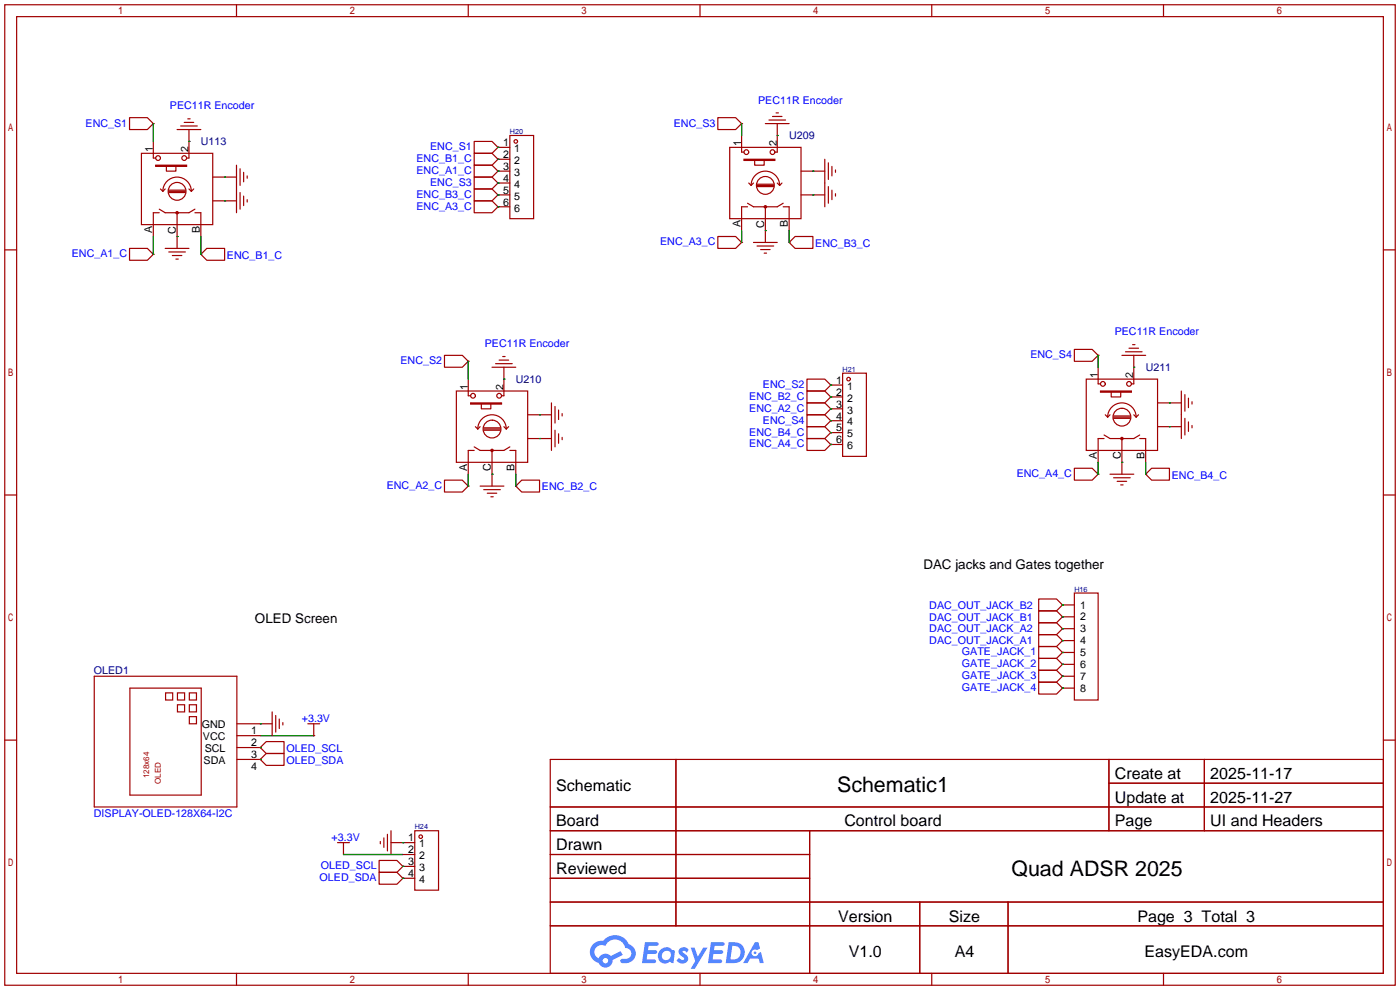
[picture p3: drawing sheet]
<svg xmlns="http://www.w3.org/2000/svg" width="299mm" height="212mm" viewBox="0 0 299 212" stroke-linecap="round" stroke-linejoin="round" font-family="sans-serif">
<g fill="none" stroke="#a10000" stroke-width=".25">
<path d="M1 1h297.2v209.6h-297.2zM3.6 3.6h292.1v204.4h-292.1zM50.5 1v2.6M100.1 1v2.6M149.6 1v2.6M199.1 1v2.6M248.7 1v2.6M1 53.4h2.6M295.7 53.4h2.5M1 105.8h2.6M295.7 105.8h2.5M1 158.2h2.6"/>
<path d="M295.7 158.2h2.5M117.6 162.3h178.1v45.7h-178.1zM117.6 172.5h178.1M117.6 177.5h178.1M144.5 162.3v35.6M173 177.5v30.5M237 162.3v15.2M237 167.4h58.7M257.4 162.3v15.2M117.6 182.6h55.4M117.6 192.8h178.1M117.6 187.7h55.4"/>
<path d="M117.6 197.9h178.1M196.6 192.8v15.2M215.4 192.8v15.2M50.5 208v2.6M100.1 208v2.6M149.6 208v2.6M199.1 208v2.6M248.7 208v2.6"/>
</g>
<g fill="#5487ff">
<path d="M145.3 202.7a1.3 1.3 0 0 1 1.9 .3l-.4 .6a.54 .54 0 0 0-.9-.2l.1 .2a1.34 1.34 0 0 1 .9 1.8 1.47 1.47 0 0 1-2.3-.1l.5-.6 .8 .5a.31 .31 0 0 0 .4-.3 .31 .31 0 0 0-.3-.4 1.12 1.12 0 0 1-.7-1.8z"/>
<path d="M147.6 202.5h.9l.6 2 1.2-2h.9l-2.7 4.6h-.9l1-1.7z"/>
<path d="M137.8 201.4h1.7a1.31 1.31 0 0 1 1.2 .2 .4 .4 0 0 1-.3 .5l-1.8 .1-.1 .9h1.6a.4 .4 0 0 1 .4 .4 .4 .4 0 0 1-.5 .4h-1.6l-.2 1.2h1.4a.46 .46 0 0 1 .5 0 .46 .46 0 0 1 .1 .5l-.4 .2h-2.6z"/>
<path d="M151.9 201.4h1.7a1.32 1.32 0 0 1 1.2 .2 .39 .39 0 0 1-.3 .5l-1.8 .1-.1 .9h1.6a.4 .4 0 0 1 .4 .4 .4 .4 0 0 1-.4 .4h-1.7l-.2 1.2h1.4a.46 .46 0 0 1 .5 0 .46 .46 0 0 1 .1 .5l-.4 .2h-2.6z"/>
<path d="M161.3 201.4h.8l.3 1.3-.6 .4a.75 .75 0 0 0-1.1 .3 .75 .75 0 0 0 .5 1 .75 .75 0 0 0 .9-.7l.5-.2 .6 2.3h-.8l-.3-.9h-1.8l-.5 .9h-1z"/>
<path d="M155.7 201.4l-.6 4.4h1.5a2.27 2.27 0 0 0 2.6-2.2 2.27 2.27 0 0 0-2.7-2.2zM156.5 202.1a1.5 1.5 0 0 1 1.8 1.6 1.5 1.5 0 0 1-1.9 1.4h-.3z"/>
<path d="M141.2 203a1.6 1.6 0 0 0-.3 2.3 1.6 1.6 0 0 0 2.3 .2l.7 .3 .3-2.4-.1-.3-.5-.1a1.58 1.58 0 0 0-2.4 0zM141.8 203.5a.98 .98 0 0 1 1.6 .4 .98 .98 0 0 1-1.1 1.3 .94 .94 0 0 1-.9-.7 .94 .94 0 0 1 .4-1z"/>
<path d="M126.8 201.8a2.37 2.37 0 0 0 1.1 4 1.54 1.54 0 0 0 1.8 1 1.54 1.54 0 0 0 1.2-1.6l2.2-1.1-.5-.8-2 1a1.57 1.57 0 0 0-2.7 .5 1.5 1.5 0 0 1-.7-2.1 1.5 1.5 0 0 1 2.2-.5 2.23 2.23 0 0 1 2.3-1.4 2.23 2.23 0 0 1 2 1.8 1.16 1.16 0 0 1 1.2 1.1 1.16 1.16 0 0 1-1.1 1.2h-.7a.47 .47 0 0 0-.5 .4 .47 .47 0 0 0 .4 .5 2.17 2.17 0 0 0 2.5-.9 2.17 2.17 0 0 0-.3-2.7l-.8-.4a3.2 3.2 0 0 0-5.5-.7l-1.1 .1zM128.8 205.3a.6 .6 0 0 1 1.2 0 .6 .6 0 0 1-1.2 0z"/>
<circle cx="161.4" cy="203.6" r=".28"/>
</g>
<g fill="none" stroke="#a10000" stroke-width=".25">
<path d="M27.7 25.1h3.8l1.3 1.3-1.3 1.3h-3.8zM30.2 32.8h15.3v15.2h-15.3zM32.8 26.4h.1M32.8 30.2v3.6h.5M33.3 35.3h6.6v.3h-6.6zM35.6 35.6v1h2v-1M37.8 39a1.91 1.91 0 0 0-1.7 2.7 1.91 1.91 0 0 0 3.2 .5 1.91 1.91 0 0 0-.9-3.1l-.5-.1M37.8 27.7h5.1M38.6 26.9h3.6M39.4 26.2h2M40.1 25.4h.5M40.4 27.7v6.1h-.5"/>
<path d="M45.5 37.8h5M50.5 35.3v10.2M51.3 36.1v3.5M52.1 36.8v2.1M52.8 37.6v.5M101.3 30.2h3.9l1.2 1.3-1.2 1.3h-3.9zM101.3 35.3h3.9l1.2 1.3-1.2 1.2h-3.9zM101.3 32.8h3.9l1.2 1.2-1.2 1.3h-3.9zM101.3 37.8h3.9l1.2 1.3-1.2 1.3h-3.9zM106.4 31.5h.1M106.4 36.6h.1M106.4 34h.1"/>
<path d="M106.4 39.1h.1M106.4 36.6h2.6M106.4 31.5h2.6M106.4 34h2.6M106.4 39.1h2.6M109 29h5v17.7h-5zM153.4 25.1h3.8l1.3 1.3-1.3 1.3h-3.8zM156 31.5h15.2v15.2h-15.2zM158.5 26.4h.1M158.5 29v3.5h.5M159 34h6.6v.3h-6.6zM160 39.1l.5 .5"/>
<path d="M160.5 39.6a3 3 0 0 1 3.1-3 3 3 0 0 1 3 3M161 39.1l-.5 .5M161.3 34.3v1h2v-1M161.8 39.9h3.6M161.8 39.6h3.6M161.8 39.4h3.6M163.6 37.7a1.91 1.91 0 0 0-1.8 2.7 1.91 1.91 0 0 0 3.2 .5 1.91 1.91 0 0 0-.9-3.1l-.4-.1M163.6 26.4h5.1M164.3 25.7h3.6M165.1 24.9h2M165.9 24.1h.5M166.1 26.4v6.1h-.5"/>
<path d="M166.1 39.1l.5 .5M167.1 39.1l-.5 .5M171.2 36.6h5.1M176.3 34v10.2M177 34.8v3.6M177 39.9v3.5M177.8 35.6v2M178.6 36.3v.5M27.7 53.1h3.8l1.3 1.3-1.3 1.2h-3.8zM32.8 54.4h.1M34 45.5h-1.2v5M34 44.7l1.3 .8h5.1l1.3-.8"/>
<path d="M34.3 40.4l.5 .5M34.8 40.9a3 3 0 0 1 3-3.1 3 3 0 0 1 3.1 3.1M35.3 40.4l-.5 .5M35.3 53.1h5.1M36.1 41.1h3.5M36.1 40.9h3.5M36.1 40.6h3.5M36.1 53.8h3.5M36.8 54.6h2.1M37.6 55.4h.5M37.8 45.5v7.6M40.4 40.4l.5 .5"/>
<path d="M41.4 40.4l-.5 .5M41.7 45.5h1.2v5M42.9 54.4h.1M44.2 53.1h3.8v2.5h-3.8l-1.3-1.2zM45.5 42.9h5M51.3 41.1v3.6M52.1 41.9v2M52.8 42.7v.5M101.3 42.9h3.9l1.2 1.3-1.2 1.3h-3.9zM101.3 40.4h3.9l1.2 1.3-1.2 1.2h-3.9zM106.4 44.2h.1M106.4 41.7h.1"/>
<path d="M106.4 44.2h2.6M106.4 41.7h2.6M153.4 50.5h3.8l1.3 1.3-1.3 1.3h-3.8zM158.5 51.8h.1M159.8 44.2h-1.3v5.1M159.8 43.4l1.2 .8h5.1l1.3-.8M161 51.8h5.1M161.8 52.6h3.6M162.6 53.3h2M163.3 54.1h.5M163.6 44.2v7.6M167.4 44.2h1.3v5.1"/>
<path d="M168.7 51.8l1.2-1.3h3.8v2.6h-3.8zM168.7 51.8h.1M171.2 41.7h5.1M177.8 40.6v2.1M178.6 41.4v.5M95 75.9h3.8l1.3 1.3-1.3 1.3h-3.8zM100.1 77.2h.1M105.2 78.5h5M105.9 77.7h3.6M106.7 77h2M107.4 76.2h.5M107.7 78.5v6.1h-.5"/>
<path d="M180.1 79.8h5.1v17.7h-5.1zM229.6 74.7h3.8l1.3 1.2-1.3 1.3h-3.8zM234.7 75.9h.1M234.7 78.5v3.5h.5M239.8 75.9h5.1M240.5 75.2h3.6M241.3 74.4h2M242.1 73.7h.5M242.3 75.9v6.1h-.5M97.5 83.6h15.3v15.2h-15.3zM100.1 81v3.6h.5M100.6 86.1h6.6v.3h-6.6z"/>
<path d="M101.3 96.3h-1.2v5M101.3 95.5l1.3 .8h5.1l1.3-.8M101.6 91.2l.5 .5M102.1 91.7a3 3 0 0 1 3.1-3.1 3 3 0 0 1 3 3.1M102.6 91.2l-.5 .5M102.9 86.4v1h2v-1M103.4 91.9h3.5M103.4 91.7h3.5M103.4 91.4h3.5M105.2 89.8a1.91 1.91 0 0 0-1.8 2.7 1.91 1.91 0 0 0 3.2 .5 1.91 1.91 0 0 0-.9-3.1l-.5-.1M105.2 96.3v7.6M107.7 91.2l.5 .5"/>
<path d="M108.7 91.2l-.5 .5M109 96.3h1.2v5M112.8 93.7h5.1M112.8 88.6h5.1M117.9 86.1v10.2M118.6 86.9v3.5M118.6 91.9v3.6M119.4 87.6v2.1M119.4 92.7v2M120.1 88.4v.5M120.1 93.5v.5M172.5 81h3.8l1.2 1.3-1.2 1.3h-3.8z"/>
<path d="M172.5 86.1h3.8l1.2 1.3-1.2 1.2h-3.8zM172.5 83.6h3.8l1.2 1.2-1.2 1.3h-3.8zM172.5 88.6h3.8l1.2 1.3-1.2 1.3h-3.8zM172.5 93.7h3.8l1.2 1.3-1.2 1.3h-3.8zM172.5 91.2h3.8l1.2 1.3-1.2 1.2h-3.8zM177.5 82.3h.1M177.5 87.4h.1M177.5 84.8h.1M177.5 89.9h.1M177.5 95h.1M177.5 92.5h.1M177.5 82.3h2.6"/>
<path d="M177.5 84.8h2.6M177.5 87.4h2.6M177.5 89.9h2.6M177.5 92.5h2.6M177.5 95h2.6M232.2 81h15.2v15.3h-15.2zM235.2 83.6h6.6v.2h-6.6zM236 93.7h-1.3v5.1M236 93l1.2 .7h5.1l1.3-.7M236.2 88.6l.5 .6M236.7 89.2a3 3 0 0 1 3.1-3.1 3 3 0 0 1 3 3.1M237.2 88.6l-.5 .6"/>
<path d="M237.5 83.8v1h2v-1M238 89.4h3.6M238 89.2h3.6M238 88.9h3.6M239.8 87.2a1.91 1.91 0 0 0-1.8 2.7 1.91 1.91 0 0 0 3.2 .5 1.91 1.91 0 0 0-.9-3.1h-.4M239.8 93.7v7.6M242.3 88.6l.5 .6M243.3 88.6l-.5 .6M243.6 93.7h1.3v5.1M247.4 91.2h5.1M247.4 86.1h5.1M252.5 83.6v10.1"/>
<path d="M253.2 84.3v3.6M253.2 89.4v3.6M254 85.1v2M254 90.2v2M254.8 85.9v.5M254.8 90.9v.5M95 102.6h3.8l1.3 1.3-1.3 1.3h-3.8zM100.1 103.9h.1M102.6 103.9h5.1M103.4 104.6h3.5M104.1 105.4h2.1M104.9 106.2h.5"/>
<path d="M110.2 103.9h.1M111.5 102.6h3.8v2.6h-3.8l-1.3-1.3zM229.6 100.1h3.8l1.3 1.2-1.3 1.3h-3.8zM234.7 101.3h.1M237.2 101.3h5.1M238 102.1h3.6M238.8 102.9h2M239.5 103.6h.5M244.9 101.3l1.2-1.2h3.8v2.5h-3.8zM244.9 101.3h.1M222 130.6h3.8l1.3 1.2-1.3 1.3h-3.8zM222 128h3.8l1.3 1.3-1.3 1.3h-3.8z"/>
<path d="M222 133.1h3.8l1.3 1.3-1.3 1.2h-3.8zM222 135.6h3.8l1.3 1.3-1.3 1.3h-3.8zM222 138.2h3.8l1.3 1.2-1.3 1.3h-3.8zM227.1 131.8h.1M227.1 129.3h.1M227.1 134.4h.1M227.1 136.9h.1M227.1 139.4h.1M227.1 129.3h2.5M227.1 131.8h2.5M227.1 134.4h2.5M227.1 136.9h2.5"/>
<path d="M227.1 139.4h2.5M229.6 126.7h5.1v22.9h-5.1zM20.1 144.5h30.5v28h-30.5zM27.8 147.1h15.2v22.8h-15.2zM35.4 148.1h1.5v1.5h-1.5zM37.9 148.1h1.6v1.5h-1.6zM37.9 150.6h1.6v1.5h-1.6zM40.5 148.1h1.5v1.5h-1.5zM40.5 150.6h1.5v1.5h-1.5zM40.5 153.2h1.5v1.5h-1.5zM50.6 154.7h7.6M50.6 157.2h5"/>
<path d="M50.6 159.8h5M55.6 159.8l1.3-1.3h3.8v2.5h-3.8zM55.6 159.8h.1M58.2 152.1v5.1M58.9 152.9v3.6M59.7 153.7v2M60.5 154.4v.5M65.8 154.7h2.5M67.1 157.2h.1M67.1 154.7v2.5M222 140.7h3.8l1.3 1.3-1.3 1.3h-3.8zM222 143.3h3.8l1.3 1.2-1.3 1.3h-3.8z"/>
<path d="M222 145.8h3.8l1.3 1.3-1.3 1.2h-3.8zM227.1 142h.1M227.1 144.5h.1M227.1 147.1h.1M227.1 144.5h2.5M227.1 147.1h2.5M227.1 142h2.5M50.6 162.3h5M55.6 162.3l1.3-1.3h3.8v2.6h-3.8zM55.6 162.3h.1M81.3 179.8v.5M82 179.1v2"/>
<path d="M82.8 178.3v3.6M83.6 177.5v5.1M88.6 177.5h5.1v12.7h-5.1zM72.1 180.1h2.6M73.4 182.6h.1M73.4 180.1v2.5M81 183.9h3.8l1.3 1.3-1.3 1.2h-3.8zM81 186.4h3.8l1.3 1.3-1.3 1.3h-3.8zM83.6 180.1h5M86.1 185.2h.1M86.1 187.7h.1M86.1 182.6h2.5"/>
<path d="M86.1 185.2h2.5M86.1 187.7h2.5"/>
<circle cx="33.8" cy="33.8" r=".51"/>
<circle cx="39.4" cy="33.8" r=".51"/>
<circle cx="110.2" cy="30.2" r=".38"/>
<circle cx="159.5" cy="32.5" r=".51"/>
<circle cx="165.1" cy="32.5" r=".51"/>
<circle cx="37.8" cy="45.5" r=".25"/>
<circle cx="163.6" cy="44.2" r=".25"/>
<circle cx="101.1" cy="84.6" r=".51"/>
<circle cx="105.2" cy="96.3" r=".25"/>
<circle cx="106.7" cy="84.6" r=".51"/>
<circle cx="181.4" cy="81" r=".38"/>
<circle cx="235.7" cy="82" r=".51"/>
<circle cx="239.8" cy="93.7" r=".25"/>
<circle cx="241.3" cy="82" r=".51"/>
<circle cx="89.9" cy="178.8" r=".38"/>
</g>
<g fill="none" stroke="#008700" stroke-width=".25">
<path d="M32.8 26.4v3.8M40.4 30.2h.1M48 37.8h.1M106.4 31.5h.1M106.4 34h.1M106.4 36.6h.1M106.4 39.1h.1M158.5 26.4v2.6M166.1 29h.1M173.7 36.6h.1M32.8 50.5v3.9M37.8 50.5h.1"/>
<path d="M42.9 50.5v3.9M48 42.9h.1M106.4 41.7h.1M106.4 44.2h.1M158.5 49.3v2.5M163.6 49.3h.1M168.7 49.3v2.5M173.7 41.7h.1M100.1 77.2v3.8M234.7 75.9v2.6M242.3 78.5h.1M107.7 81h.1"/>
<path d="M115.3 93.7h.1M115.3 88.6h.1M177.5 82.3h.1M177.5 84.8h.1M177.5 87.4h.1M177.5 89.9h.1M177.5 92.5h.1M177.5 95h.1M234.7 98.8v2.5M239.8 98.8h.1M244.9 98.8v2.5M249.9 86.1h.1"/>
<path d="M249.9 91.2h.1M100.1 101.3v2.6M105.2 101.3h.1M110.2 101.3v2.6M227.1 139.4h.1M227.1 129.3h.1M227.1 131.8h.1M227.1 134.4h.1M227.1 136.9h.1M55.6 154.7h.1M55.6 159.8h.1M55.6 157.2h11.5"/>
<path d="M227.1 142h.1M227.1 144.5h.1M227.1 147.1h.1M55.6 162.3h.1M73.4 182.6h12.7M86.1 180.1h.1M86.1 187.7h.1M86.1 185.2h.1"/>
</g>
<g font-size="4.6">
<text x="178.9" y="169.3">Schematic1</text>
<text x="216.2" y="187.1">Quad ADSR 2025</text>
</g>
<g font-size="3.4">
<text x="238.3" y="166.5">Create at</text>
<text x="258.7" y="166.5">2025-11-17</text>
<text x="118.9" y="169">Schematic</text>
<text x="238.3" y="171.6">Update at</text>
<text x="258.7" y="171.6">2025-11-27</text>
<text x="118.9" y="176.6">Board</text>
<text x="180.5" y="176.6">Control board</text>
<text x="238.3" y="176.6">Page</text>
<text x="258.7" y="176.6">UI and Headers</text>
<text x="118.9" y="181.7">Drawn</text>
<text x="118.9" y="186.8">Reviewed</text>
<text x="179.1" y="197">Version</text>
<text x="202.8" y="197">Size</text>
<text x="243.1" y="197">Page 3 Total 3</text>
<text x="181.4" y="204.6">V1.0</text>
<text x="204" y="204.6">A4</text>
<text x="244.6" y="204.6">EasyEDA.com</text>
</g>
<g font-size="2.9">
<text x="197.4" y="121.7">DAC jacks and Gates together</text>
<text x="54.5" y="133.1">OLED Screen</text>
</g>
<g font-size="2.3" fill="#00f">
<text x="36.3" y="23.4">PEC11R Encoder</text>
<text x="162" y="22.1">PEC11R Encoder</text>
<text x="18.3" y="27.1">ENC_S1</text>
<text x="144" y="27.1">ENC_S3</text>
<text x="89" y="34.7">ENC_B1_C</text>
<text x="91.9" y="32.1">ENC_S1</text>
<text x="89" y="37.2">ENC_A1_C</text>
<text x="91.9" y="39.8">ENC_S3</text>
<text x="89" y="44.8">ENC_A3_C</text>
<text x="89" y="42.3">ENC_B3_C</text>
<text x="141.1" y="52.5">ENC_A3_C</text>
<text x="174.2" y="52.8">ENC_B3_C</text>
<text x="15.4" y="55">ENC_A1_C</text>
<text x="48.5" y="55.3">ENC_B1_C</text>
<text x="238.2" y="71.7">PEC11R Encoder</text>
<text x="85.6" y="77.9">ENC_S2</text>
<text x="103.6" y="74.2">PEC11R Encoder</text>
<text x="220.2" y="76.6">ENC_S4</text>
<text x="163.1" y="82.9">ENC_S2</text>
<text x="160.1" y="88">ENC_A2_C</text>
<text x="160.1" y="85.5">ENC_B2_C</text>
<text x="160.1" y="95.6">ENC_A4_C</text>
<text x="160.1" y="93.1">ENC_B4_C</text>
<text x="163.1" y="90.6">ENC_S4</text>
<text x="217.3" y="102">ENC_A4_C</text>
<text x="82.7" y="104.5">ENC_A2_C</text>
<text x="115.8" y="104.8">ENC_B2_C</text>
<text x="250.4" y="102.3">ENC_B4_C</text>
<text x="198.6" y="130.1">DAC_OUT_JACK_B2</text>
<text x="198.6" y="132.6">DAC_OUT_JACK_B1</text>
<text x="198.6" y="135.2">DAC_OUT_JACK_A2</text>
<text x="198.6" y="137.7">DAC_OUT_JACK_A1</text>
<text x="205.6" y="140.1">GATE_JACK_1</text>
<text x="205.6" y="142.6">GATE_JACK_2</text>
<text x="205.6" y="145.2">GATE_JACK_3</text>
<text x="205.6" y="147.7">GATE_JACK_4</text>
<text x="64.5" y="154.3">+3.3V</text>
<text x="61.2" y="160.7">OLED_SCL</text>
<text x="61.2" y="163.2">OLED_SDA</text>
<text x="20.1" y="174.5">DISPLAY-OLED-128X64-I2C</text>
<text x="70.9" y="179.7">+3.3V</text>
<text x="68.6" y="185.8">OLED_SCL</text>
<text x="68.3" y="188.3">OLED_SDA</text>
</g>
<g font-size="2.3" fill="#000080">
<text x="168.7" y="29.7">U209</text>
<text x="42.9" y="31">U113</text>
<text x="110.2" y="81.8">U210</text>
<text x="244.9" y="79.3">U211</text>
<text x="20.1" y="144">OLED1</text>
</g>
<g font-size="2.3">
<text x="32.7" y="32.5" transform="rotate(-90 32.7 32.5)">1</text>
<text x="40.3" y="32.5" transform="rotate(-90 40.3 32.5)">2</text>
<text x="107.6" y="31.2">1</text>
<text x="107.6" y="33.8">2</text>
<text x="109.9" y="32.5">1</text>
<text x="109.9" y="35.1">2</text>
<text x="158.4" y="31.2" transform="rotate(-90 158.4 31.2)">1</text>
<text x="166" y="31.2" transform="rotate(-90 166 31.2)">2</text>
<text x="107.6" y="36.3">3</text>
<text x="107.6" y="38.9">4</text>
<text x="107.6" y="41.4">5</text>
<text x="109.9" y="37.6">3</text>
<text x="109.9" y="40.1">4</text>
<text x="107.6" y="43.9">6</text>
<text x="109.9" y="42.7">5</text>
<text x="109.9" y="45.2">6</text>
<text x="32.5" y="49.8" transform="rotate(-90 32.5 49.8)">A</text>
<text x="37.6" y="49.9" transform="rotate(-90 37.6 49.9)">C</text>
<text x="42.7" y="49.8" transform="rotate(-90 42.7 49.8)">B</text>
<text x="158.2" y="48.5" transform="rotate(-90 158.2 48.5)">A</text>
<text x="163.3" y="48.6" transform="rotate(-90 163.3 48.6)">C</text>
<text x="168.4" y="48.5" transform="rotate(-90 168.4 48.5)">B</text>
<text x="100" y="83.3" transform="rotate(-90 100 83.3)">1</text>
<text x="107.6" y="83.3" transform="rotate(-90 107.6 83.3)">2</text>
<text x="178.7" y="82">1</text>
<text x="181" y="83.3">1</text>
<text x="234.6" y="80.8" transform="rotate(-90 234.6 80.8)">1</text>
<text x="242.2" y="80.8" transform="rotate(-90 242.2 80.8)">2</text>
<text x="178.7" y="84.6">2</text>
<text x="178.7" y="87.1">3</text>
<text x="178.7" y="89.7">4</text>
<text x="181" y="85.9">2</text>
<text x="181" y="88.4">3</text>
<text x="178.7" y="92.2">5</text>
<text x="178.7" y="94.7">6</text>
<text x="181" y="90.9">4</text>
<text x="181" y="93.5">5</text>
<text x="99.8" y="100.6" transform="rotate(-90 99.8 100.6)">A</text>
<text x="104.9" y="100.7" transform="rotate(-90 104.9 100.7)">C</text>
<text x="110" y="100.6" transform="rotate(-90 110 100.6)">B</text>
<text x="181" y="96">6</text>
<text x="234.4" y="98" transform="rotate(-90 234.4 98)">A</text>
<text x="239.5" y="98.2" transform="rotate(-90 239.5 98.2)">C</text>
<text x="244.6" y="98" transform="rotate(-90 244.6 98)">B</text>
<text x="230.9" y="130.1">1</text>
<text x="230.9" y="132.6">2</text>
<text x="230.9" y="135.1">3</text>
<text x="230.9" y="137.7">4</text>
<text x="230.9" y="140.2">5</text>
<text x="230.9" y="142.8">6</text>
<text x="230.9" y="145.3">7</text>
<text x="230.9" y="147.8">8</text>
<text x="43.1" y="155.7">GND</text>
<text x="43.4" y="158.2">VCC</text>
<text x="43.8" y="160.8">SCL</text>
<text x="53.7" y="156.9">1</text>
<text x="53.7" y="159.5">2</text>
<text x="43.5" y="163.3">SDA</text>
<text x="53.7" y="162">3</text>
<text x="53.7" y="164.6">4</text>
<text x="87.2" y="179.8">1</text>
<text x="87.2" y="182.4">2</text>
<text x="87.2" y="184.9">3</text>
<text x="89.6" y="181.1">1</text>
<text x="89.6" y="183.6">2</text>
<text x="87.2" y="187.5">4</text>
<text x="89.6" y="186.2">3</text>
<text x="89.6" y="188.7">4</text>
</g>
<g font-size="1.7" fill="#a00000">
<text x="31.9" y="166.3" transform="rotate(-90 31.9 166.3)">128x64</text>
<text x="34.4" y="167.5" transform="rotate(-90 34.4 167.5)">OLED</text>
</g>
<g font-size="1.5" fill="#000080">
<text x="109" y="28.6">H20</text>
<text x="180.1" y="79.4">H21</text>
<text x="229.6" y="126.4">H16</text>
<text x="88.6" y="177.2">H24</text>
</g>
</svg>
